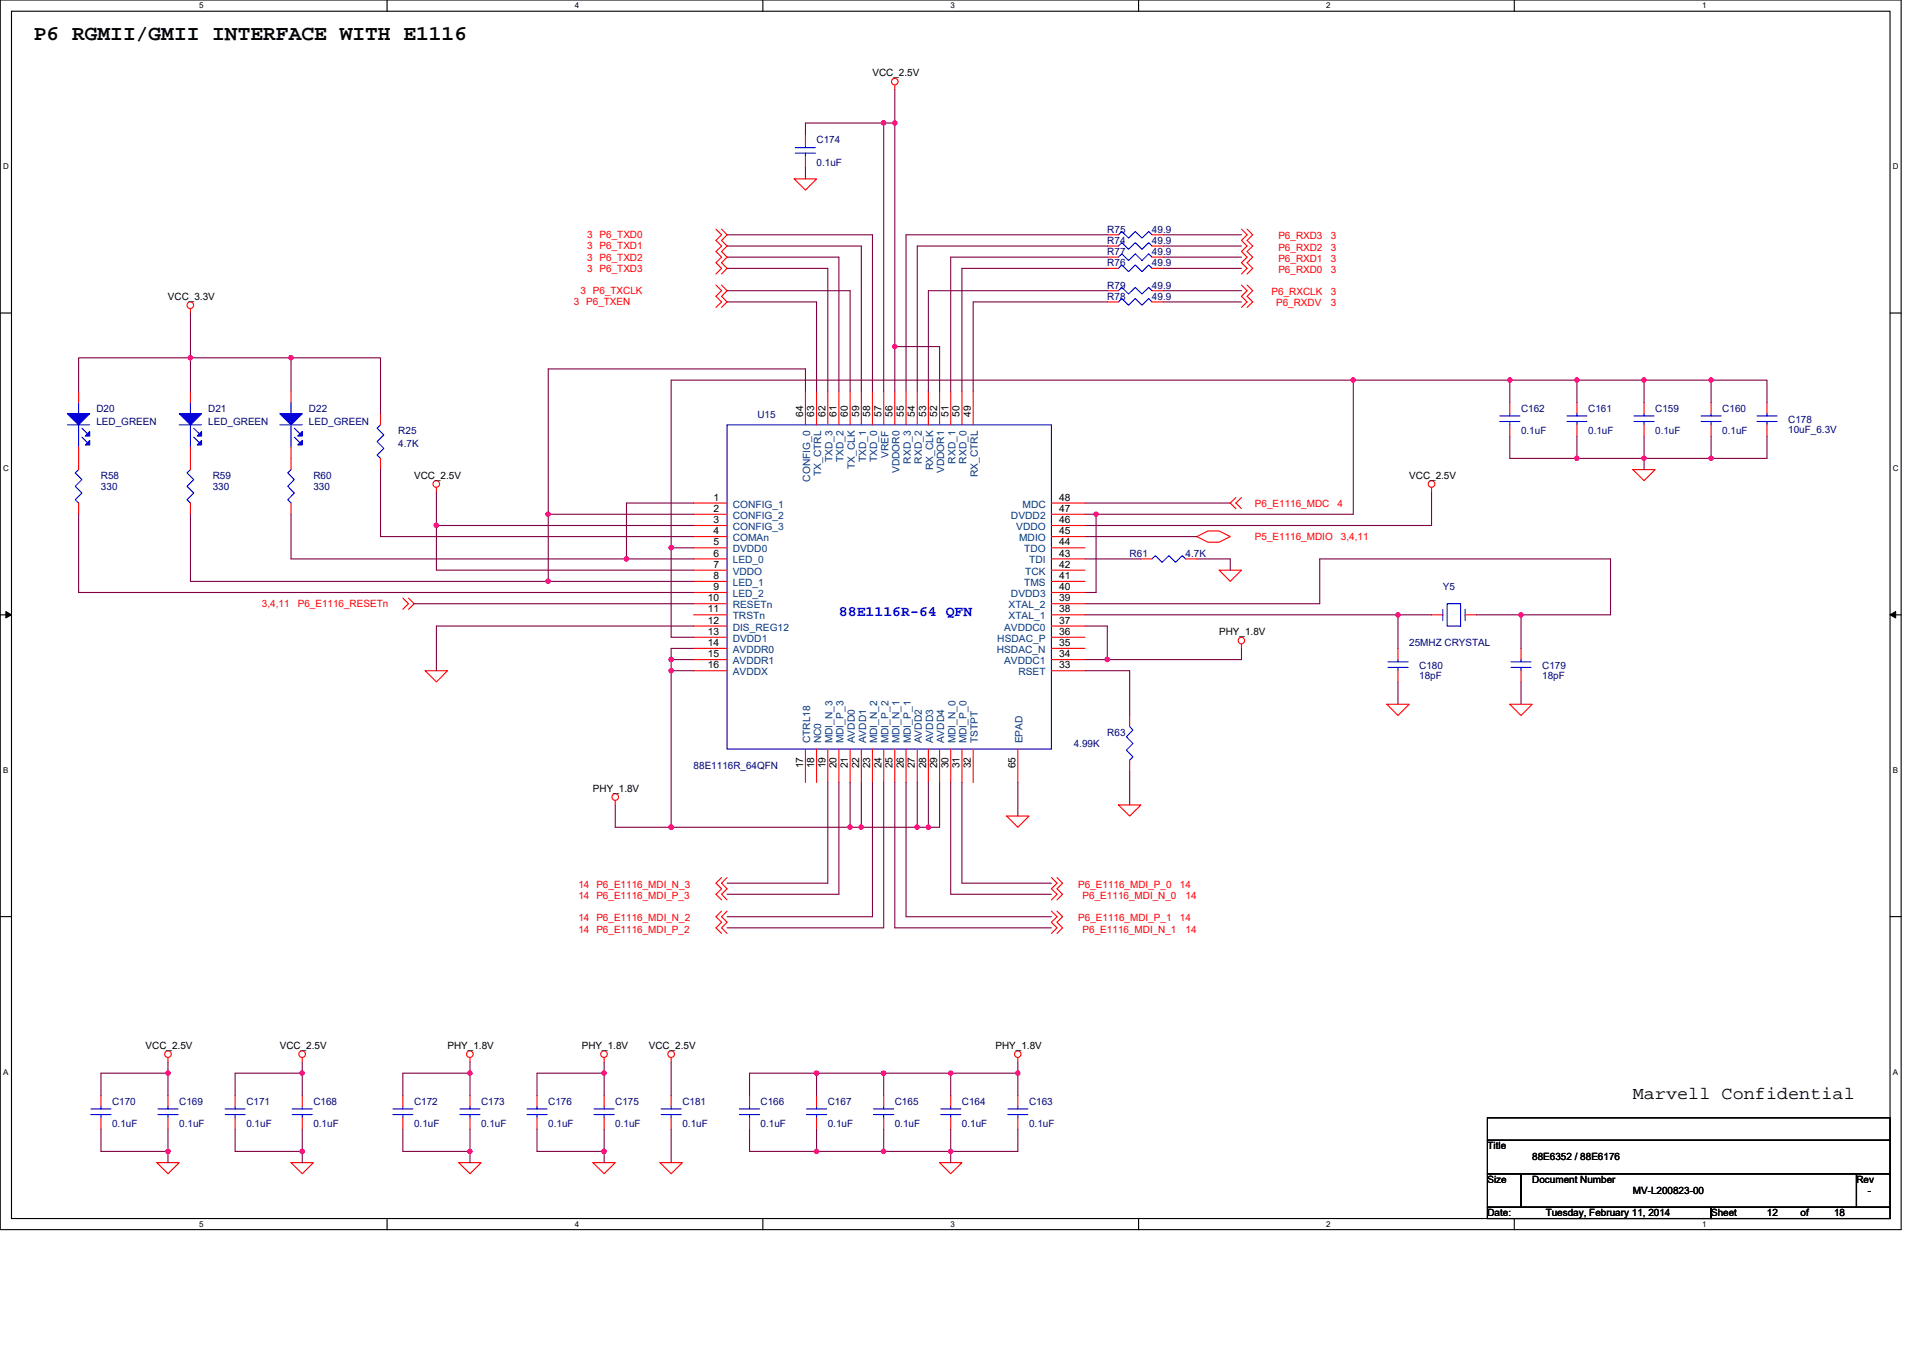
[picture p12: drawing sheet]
<svg xmlns="http://www.w3.org/2000/svg" width="297mm" height="210mm" viewBox="0 0 297 210" stroke-linecap="round" stroke-linejoin="round" font-family="sans-serif">
<path d="M0 0h293.7v190h-293.7zM1.8 1.7h290.1v186.6h-290.1z" fill="none" stroke="#000" stroke-width=".17"/>
<g fill="#fff">
<path d="M30.8 .2h.6v1.4h-.6z"/>
<path d="M30.8 188.5h.6v1.3h-.6z"/>
</g>
<path d="M59.8 0v1.7M59.8 188.3v1.7" fill="none" stroke="#000" stroke-width=".17"/>
<g fill="#fff">
<path d="M88.8 .2h.6v1.4h-.6z"/>
<path d="M88.8 188.5h.6v1.3h-.6z"/>
</g>
<path d="M117.8 0v1.7M117.8 188.3v1.7" fill="none" stroke="#000" stroke-width=".17"/>
<g fill="#fff">
<path d="M146.8 .2h.7v1.4h-.7z"/>
<path d="M146.8 188.5h.7v1.3h-.7z"/>
</g>
<path d="M175.9 0v1.7M175.9 188.3v1.7" fill="none" stroke="#000" stroke-width=".17"/>
<g fill="#fff">
<path d="M204.9 .2h.6v1.4h-.6z"/>
<path d="M204.9 188.5h.6v1.3h-.6z"/>
</g>
<path d="M233.9 0v1.7M233.9 188.3v1.7" fill="none" stroke="#000" stroke-width=".17"/>
<g fill="#fff">
<path d="M262.9 .2h.7v1.4h-.7z"/>
<path d="M262.9 188.5h.7v1.3h-.7z"/>
<path d="M.5 25h.8v1.4h-.8z"/>
<path d="M292.4 25h.8v1.4h-.8z"/>
<path d="M.5 71.7h.8v1.3h-.8z"/>
<path d="M292.4 71.7h.8v1.3h-.8z"/>
</g>
<path d="M0 48.4h1.8M291.9 48.4h1.8" fill="none" stroke="#000" stroke-width=".17"/>
<g fill="#fff">
<path d="M.5 118.3h.8v1.4h-.8z"/>
<path d="M292.4 118.3h.8v1.4h-.8z"/>
</g>
<path d="M0 95h1.8M291.9 95h1.8" fill="none" stroke="#000" stroke-width=".17"/>
<path d="M.9 94.5l.9 .5-.9 .5zM291.9 95l.9-.5v1z" fill="#000" stroke="#000" stroke-width=".15"/>
<g fill="#fff">
<path d="M.5 164.9h.8v1.4h-.8z"/>
<path d="M292.4 164.9h.8v1.4h-.8z"/>
</g>
<path d="M0 141.6h1.8M291.9 141.6h1.8M229.8 172.7h62.1v3.5h-62.1zM229.8 176.2h62.1v5.2h-62.1zM229.8 181.4h5.1v5.1h-5.1zM229.8 186.5h34.5v1.8h-34.5zM234.9 181.4h51.9v5.1h-51.9zM264.3 186.5h27.6v1.8h-27.6zM286.8 181.4h5.1v5.1h-5.1z" fill="none" stroke="#000" stroke-width=".17"/>
<g fill="none" stroke="#f00" stroke-width=".17">
<path d="M138.2 13.1v.7M110.6 35.4l.9 .9-.9 .8 .9 .9-.9 .9 .9 .8-.9 .9 .9 .9-.9 .8M111.5 35.4l.8 .9-.8 .8 .8 .9-.8 .9 .8 .8-.8 .9 .8 .9-.8 .8M122.7 27.6h3.4l-1.7 1.8zM124.4 20.7v1.8M124.4 24.2v1.7M171 38h1.8M171 36.3h1.8M171 39.7h1.8M177.9 38h1.8M177.9 36.3h1.8M177.9 39.7h1.8"/>
<path d="M191.8 35.4l.8 .9-.8 .8 .8 .9-.8 .9 .8 .8-.8 .9 .8 .9-.8 .8M192.6 35.4l.9 .9-.9 .8 .9 .9-.9 .9 .9 .8-.9 .9 .9 .9-.9 .8M29.4 47.7v.7M110.6 44l.9 .9-.9 .9 .9 .9-.9 .8M111.5 44l.8 .9-.8 .9 .8 .9-.8 .8M171 41.5h1.8M171 46.7h1.8M171 44.9h1.8M177.9 41.5h1.8M177.9 46.7h1.8M177.9 44.9h1.8M191.8 44l.8 .9-.8 .9 .8 .9-.8 .8"/>
<path d="M192.6 44l.9 .9-.9 .9 .9 .9-.9 .8M12.1 77.7v1.8M12.1 69.1v3.5M12.1 60.5v1.7M29.4 60.5v1.7M29.4 69.1v3.5M29.4 77.7v1.8M45 60.5v1.7M45 69.1v3.5M45 77.7v1.8M58.8 70.8v1.8M58.8 63.9v1.7"/>
<path d="M67.4 75.3v.7M107.1 77.7h5.2M107.1 79.5h5.2M124.4 60.5v5.1M126.1 60.5v5.1M127.9 60.5v5.1M129.6 60.5v5.1M131.3 60.5v5.1M133.1 60.5v5.1M134.8 60.5v5.1M136.5 60.5v5.1M138.2 60.5v5.1"/>
<path d="M140 60.5v5.1M141.7 60.5v5.1M143.4 60.5v5.1M145.1 60.5v5.1M146.9 60.5v5.1M148.6 60.5v5.1M150.3 60.5v5.1M162.4 79.5h5.2M162.4 77.7h5.2M190.9 76.9l-.9 .8 .9 .9M191.8 76.9l-.9 .8 .9 .9M221.1 75.3v.7"/>
<path d="M233.2 62.2v1.7M233.2 65.6v1.8M243.6 62.2v1.7M243.6 65.6v1.8M252.2 72.6h3.5l-1.7 1.7zM254 62.2v1.7M254 65.6v1.8M264.3 62.2v1.7M264.3 65.6v1.8M272.9 62.2v1.7M272.9 65.6v1.8M62.2 92.4l.9 .9-.9 .8"/>
<path d="M63.1 92.4l.9 .9-.9 .8M107.1 81.2h5.2M107.1 82.9h5.2M107.1 84.6h5.2M107.1 86.4h5.2M107.1 88.1h5.2M107.1 89.8h5.2M107.1 91.5h5.2M107.1 93.3h5.2M107.1 95h5.2M107.1 96.7h5.2M107.1 98.5h5.2"/>
<path d="M162.4 98.5h5.2M162.4 96.7h5.2M162.4 95h5.2M162.4 93.3h5.2M162.4 91.5h5.2M162.4 89.8h5.2M162.4 88.1h5.2M162.4 86.4h5.2M162.4 84.6h5.2M162.4 82.9h5.2M162.4 81.2h5.2M176.2 86.4h1.7"/>
<path d="M183.1 86.4h1.8M184.9 82.9l1.7-.9h1.7l1.7 .9-1.7 .9h-1.7zM188.3 88.1h3.5l-1.8 1.7zM191.8 99.5v.7M221.1 95h1.8M226.3 95h1.7M65.7 103.6h3.4l-1.7 1.8zM107.1 100.2h5.2M107.1 101.9h5.2M107.1 103.6h5.2M124.4 115.7v5.2M126.1 115.7v5.2"/>
<path d="M127.9 115.7v5.2M129.6 115.7v5.2M131.3 115.7v5.2M133.1 115.7v5.2M134.8 115.7v5.2M136.5 115.7v5.2M138.2 115.7v5.2M140 115.7v5.2M141.7 115.7v5.2M143.4 115.7v5.2M145.1 115.7v5.2M146.9 115.7v5.2"/>
<path d="M148.6 115.7v5.2M150.3 115.7v5.2M157.2 115.7v5.2M162.4 103.6h5.2M162.4 101.9h5.2M162.4 100.2h5.2M174.5 110.6v1.7M174.5 117.5v1.7M214.2 108.8h3.5l-1.8 1.8zM215.9 100.2v1.7M215.9 103.6v1.8M233.2 108.8h3.5l-1.8 1.8z"/>
<path d="M234.9 100.2v1.7M234.9 103.6v1.8M95 123.7v.7M111.5 135.6l-.9 .9 .9 .8-.9 .9 .9 .8M112.3 135.6l-.8 .9 .8 .8-.8 .9 .8 .8M155.5 126.1h3.5l-1.8 1.7zM162.4 135.6l.9 .9-.9 .8 .9 .9-.9 .8M163.3 135.6l.8 .9-.8 .8 .8 .9-.8 .8M172.8 124.4h3.4l-1.7 1.7zM111.5 140.8l-.9 .8 .9 .9-.9 .9 .9 .8M112.3 140.8l-.8 .8 .8 .9-.8 .9 .8 .8M162.4 140.8l.9 .8-.9 .9 .9 .9-.9 .8"/>
<path d="M163.3 140.8l.8 .8-.8 .9 .8 .9-.8 .8M15.6 169.3v1.7M15.6 172.7v1.8M24.2 179.6h3.5l-1.8 1.8zM25.9 163.4v.7M25.9 169.3v1.7M25.9 172.7v1.8M36.3 169.3v1.7M36.3 172.7v1.8M45 179.6h3.4l-1.7 1.8zM46.7 163.4v.7M46.7 169.3v1.7"/>
<path d="M46.7 172.7v1.8M62.2 169.3v1.7M62.2 172.7v1.8M70.9 179.6h3.4l-1.7 1.8zM72.6 163.4v.7M72.6 169.3v1.7M72.6 172.7v1.8M82.9 169.3v1.7M82.9 172.7v1.8M91.6 179.6h3.4l-1.7 1.8zM93.3 163.4v.7M93.3 169.3v1.7"/>
<path d="M93.3 172.7v1.8M102 179.6h3.4l-1.7 1.8zM103.7 163.4v.7M103.7 169.3v1.7M103.7 172.7v1.8M115.8 169.3v1.7M115.8 172.7v1.8M126.1 169.3v1.7M126.1 172.7v1.8M136.5 169.3v1.7M136.5 172.7v1.8M145.1 179.6h3.5l-1.7 1.8z"/>
<path d="M146.9 169.3v1.7M146.9 172.7v1.8M157.2 163.4v.7M157.2 169.3v1.7M157.2 172.7v1.8"/>
<circle cx="138.2" cy="12.6" r=".51"/>
<circle cx="29.4" cy="47.2" r=".51"/>
<circle cx="67.4" cy="74.8" r=".51"/>
<circle cx="221.1" cy="74.8" r=".51"/>
<circle cx="191.7" cy="99" r=".51"/>
<circle cx="95" cy="123.1" r=".51"/>
<circle cx="25.9" cy="162.9" r=".51"/>
<circle cx="46.7" cy="162.9" r=".51"/>
<circle cx="72.6" cy="162.9" r=".51"/>
<circle cx="93.3" cy="162.9" r=".51"/>
<circle cx="103.7" cy="162.9" r=".51"/>
<circle cx="157.2" cy="162.9" r=".51"/>
</g>
<g fill="none" stroke="#00f" stroke-width=".17">
<path d="M122.8 23.7h3.2M122.8 22.8h3.2M124.4 22.5v.3M124.4 23.7v.5M172.8 38l.5-.5 1 1 1.1-1 1 1 1-1 .5 .5M172.8 36.3l.5-.5 1 1 1.1-1 1 1 1-1 .5 .5M172.8 39.7l.5-.5 1 1.1 1.1-1.1 1 1.1 1-1.1 .5 .5M172.8 41.5l.5-.6 1 1.1 1.1-1.1 1 1.1 1-1.1 .5 .6M172.8 46.7l.5-.6 1 1.1 1.1-1.1 1 1.1 1-1.1 .5 .6M172.8 44.9l.5-.5 1 1 1.1-1 1 1 1-1 .5 .5M10.4 65.6h3.5M12.1 72.6l-.5 .5 1.1 1-1.1 1 1.1 1.1-1.1 1 .5 .5"/>
<path d="M12.1 62.2v1.7M12.1 65.6v3.5M12.7 66.2l.8 .8M12.7 67.5l.8 .9M27.7 65.6h3.4M29.4 62.2v1.7M29.4 65.6v3.5M29.4 72.6l-.5 .5 1 1-1 1 1 1.1-1 1 .5 .5M29.9 66.2l.9 .8M29.9 67.5l.9 .9M43.2 65.6h3.5M45 62.2v1.7"/>
<path d="M45 65.6v3.5M45 72.6l-.6 .5 1.1 1-1.1 1 1.1 1.1-1.1 1 .6 .5M45.5 66.2l.8 .8M45.5 67.5l.8 .9M58.8 65.6l-.6 .6 1.1 1-1.1 1 1.1 1.1-1.1 1 .6 .5M112.3 65.6h50.1v50.1h-50.1zM231.7 65.1h3.1M231.7 64.3h3.1M233.2 63.9v.4M233.2 65.1v.5M242 65.1h3.1M242 64.3h3.1"/>
<path d="M243.6 63.9v.4M243.6 65.1v.5M252.4 65.1h3.1M252.4 64.3h3.1M254 63.9v.4M254 65.1v.5M262.8 65.1h3.1M262.8 64.3h3.1M264.3 63.9v.4M264.3 65.1v.5M271.4 65.1h3.1M271.4 64.3h3.1"/>
<path d="M272.9 63.9v.4M272.9 65.1v.5M177.9 86.4l.6-.5 1 1 1-1 1.1 1 1-1 .5 .5M222.9 94.1v1.8M223.5 93.3h2.1v3.4h-2.1zM226.3 94.1v1.8M174.5 112.3l.5 .5-1 1 1 1.1-1 1 1 1-.5 .6M214.4 103.1h3.1M214.4 102.3h3.1M215.9 101.9v.4M215.9 103.1v.5M233.4 103.1h3.1"/>
<path d="M233.4 102.3h3.1M234.9 101.9v.4M234.9 103.1v.5M14 172.2h3.1M14 171.3h3.1M15.6 171v.3M15.6 172.2v.5M24.4 172.2h3.1M24.4 171.3h3.1M25.9 171v.3M25.9 172.2v.5M34.8 172.2h3.1"/>
<path d="M34.8 171.3h3.1M36.3 171v.3M36.3 172.2v.5M45.1 172.2h3.1M45.1 171.3h3.1M46.7 171v.3M46.7 172.2v.5M60.7 172.2h3.1M60.7 171.3h3.1M62.2 171v.3M62.2 172.2v.5M71 172.2h3.1"/>
<path d="M71 171.3h3.1M72.6 171v.3M72.6 172.2v.5M81.4 172.2h3.1M81.4 171.3h3.1M82.9 171v.3M82.9 172.2v.5M91.8 172.2h3.1M91.8 171.3h3.1M93.3 171v.3M93.3 172.2v.5M102.1 172.2h3.1"/>
<path d="M102.1 171.3h3.1M103.7 171v.3M103.7 172.2v.5M114.2 172.2h3.1M114.2 171.3h3.1M115.8 171v.3M115.8 172.2v.5M124.6 172.2h3.1M124.6 171.3h3.1M126.1 171v.3M126.1 172.2v.5M134.9 172.2h3.1"/>
<path d="M134.9 171.3h3.1M136.5 171v.3M136.5 172.2v.5M145.3 172.2h3.1M145.3 171.3h3.1M146.9 171v.3M146.9 172.2v.5M155.7 172.2h3.1M155.7 171.3h3.1M157.2 171v.3M157.2 172.2v.5"/>
</g>
<g fill="#00f" stroke="#00f" stroke-width=".17">
<path d="M27.7 63.9h3.4l-1.7 1.7z" fill-rule="evenodd"/>
<path d="M31.1 66.7v.7h-.6z" fill-rule="evenodd"/>
<path d="M31.1 68.1v.6h-.6z" fill-rule="evenodd"/>
<path d="M43.2 63.9h3.5l-1.7 1.7z" fill-rule="evenodd"/>
<path d="M46.7 66.7v.7h-.7z" fill-rule="evenodd"/>
<path d="M46.7 68.1v.6h-.7z" fill-rule="evenodd"/>
<path d="M10.4 63.9h3.5l-1.8 1.7z" fill-rule="evenodd"/>
<path d="M13.9 66.7v.7h-.7z" fill-rule="evenodd"/>
<path d="M13.9 68.1v.6h-.7z" fill-rule="evenodd"/>
</g>
<g fill="none" stroke="#800040" stroke-width=".17">
<path d="M136.5 19h-12.1v1.7M136.5 19h1.7M136.5 19v41.5M138.2 19v34.6M138.2 13.8v5.2M112.3 36.3h22.5v24.2M112.3 38h20.8v22.5M112.3 39.7h17.3v20.8M124.4 25.9v1.7M171 36.3h-31v24.2M171 38h-29.3v22.5M171 39.7h-24.1v20.8"/>
<path d="M179.7 39.7h12.1M179.7 38h12.1M179.7 36.3h12.1M29.4 48.4v6.9h15.6M45 55.3h13.8v8.6M45 55.3v5.2M112.3 46.7h13.8v13.8M112.3 44.9h19v15.6M112.3 41.5h15.6v19M138.2 53.6v6.9M138.2 53.6h6.9v6.9M171 41.5h-22.4v19"/>
<path d="M171 44.9h-27.6v15.6M171 46.7h-20.7v13.8M179.7 46.7h12.1M179.7 44.9h12.1M179.7 41.5h12.1M209 58.7h24.2M209 58.7v20.8h-39.7M209 58.7h-105.3v25.9M233.2 58.7v3.5M233.2 58.7h10.4M243.6 58.7v3.5M243.6 58.7h10.4"/>
<path d="M254 58.7v3.5M254 58.7h10.3M264.3 58.7v3.5M264.3 58.7h8.6v3.5M12.1 79.5v12h95M12.1 60.5v-5.2h17.3v5.2M29.4 79.5v10.3h55.3v-10.3M45 79.5v6.9h51.8M58.8 72.6v10.3h48.3M67.4 76v5.2M84.7 79.5h22.4M107.1 77.7h-10.3v8.7"/>
<path d="M124.4 60.5v-3.5h-39.7v22.5M167.6 79.5h1.7M167.6 77.7h22.4M169.3 79.5v12h-1.7M221.1 76v5.2h-53.5M233.2 67.4v3.4h10.4M243.6 70.8h10.4M243.6 67.4v3.4M254 67.4v3.4M254 70.8h10.3M254 70.8v1.8M264.3 67.4v3.4"/>
<path d="M272.9 67.4v3.4h-8.6M64 93.3h43.1M67.4 81.2h39.7M67.4 81.2v6.9h39.7M84.7 89.8h22.4M96.8 86.4h10.3M103.7 84.6h3.4M103.7 84.6v13.9h3.4M107.1 96.7h-39.7v6.9M167.6 82.9h17.3M167.6 96.7h3.4v5.2M167.6 93.3h36.3v-6.9h44.9v8.6h-13.9"/>
<path d="M167.6 86.4h8.6M167.6 95h48.3M184.9 86.4h5.1v1.7M215.9 95v5.2M215.9 95h5.2M228 95h6.9M234.9 95v5.2M103.7 103.6h3.4M103.7 103.6v24.2M103.7 101.9v1.7M103.7 101.9h3.4M107.1 100.2h-3.4v1.7"/>
<path d="M167.6 103.6h6.9v7M167.6 101.9h3.4M174.5 119.2v5.2M191.8 100.2v1.7h-20.8M215.9 105.4v3.4M234.9 105.4v3.4M95 124.4v3.4h8.7M103.7 127.8h27.6M127.9 120.9v15.6h-15.6M129.6 120.9v17.3h-17.3M131.3 127.8h1.8M131.3 120.9v6.9"/>
<path d="M133.1 120.9v6.9M133.1 127.8h8.6M134.8 120.9v20.7h-22.5M136.5 120.9v22.5h-24.2M138.2 120.9v22.5h24.2M140 120.9v20.7h22.4M141.7 127.8h1.7M141.7 120.9v6.9M143.4 120.9v6.9M145.1 120.9v6.9h-1.7M146.9 120.9v17.3h15.5M148.6 120.9v15.6h13.8"/>
<path d="M157.2 120.9v5.2M15.6 174.5v3.4h10.3M25.9 165.8v3.5M25.9 174.5v3.4M25.9 165.8h-10.3v3.5M25.9 177.9v1.7M25.9 164.1v1.7M36.3 174.5v3.4h10.4M46.7 165.8h-10.4v3.5M46.7 164.1v1.7M46.7 174.5v3.4M46.7 165.8v3.5"/>
<path d="M46.7 177.9v1.7M62.2 174.5v3.4h10.4M72.6 165.8v3.5M72.6 174.5v3.4M72.6 165.8h-10.4v3.5M72.6 177.9v1.7M72.6 164.1v1.7M82.9 174.5v3.4h10.4M93.3 165.8v3.5M93.3 174.5v3.4M93.3 165.8h-10.4v3.5M93.3 177.9v1.7"/>
<path d="M93.3 164.1v1.7M103.7 164.1v5.2M103.7 174.5v5.1M115.8 174.5v3.4h10.3M126.1 165.8h10.4M126.1 177.9h10.4M126.1 165.8h-10.3v3.5M126.1 165.8v3.5M126.1 174.5v3.4M136.5 165.8h10.4M136.5 177.9h10.4M136.5 174.5v3.4"/>
<path d="M136.5 165.8v3.5M146.9 174.5v3.4M146.9 165.8v3.5M146.9 177.9v1.7M146.9 165.8h10.3M157.2 165.8v3.5M157.2 174.5v3.4h-10.3M157.2 164.1v1.7"/>
</g>
<g fill="#f0f" stroke="#f0f" stroke-width=".17">
<circle cx="67.4" cy="81.2" r=".34"/>
<circle cx="264.3" cy="70.8" r=".33"/>
<circle cx="264.3" cy="58.7" r=".34"/>
<circle cx="253.9" cy="58.7" r=".34"/>
<circle cx="243.6" cy="58.7" r=".34"/>
<circle cx="253.9" cy="70.8" r=".33"/>
<circle cx="243.6" cy="70.8" r=".33"/>
<circle cx="233.2" cy="58.7" r=".34"/>
<circle cx="157.2" cy="165.8" r=".33"/>
<circle cx="146.9" cy="165.8" r=".33"/>
<circle cx="136.5" cy="165.8" r=".33"/>
<circle cx="146.9" cy="177.9" r=".34"/>
<circle cx="136.5" cy="177.9" r=".34"/>
<circle cx="126.1" cy="177.9" r=".34"/>
<circle cx="126.1" cy="165.8" r=".33"/>
<circle cx="103.7" cy="127.8" r=".34"/>
<circle cx="131.3" cy="127.8" r=".34"/>
<circle cx="133" cy="127.8" r=".34"/>
<circle cx="46.7" cy="165.8" r=".33"/>
<circle cx="26" cy="165.8" r=".33"/>
<circle cx="25.9" cy="177.9" r=".34"/>
<circle cx="46.7" cy="177.9" r=".34"/>
<circle cx="103.7" cy="84.6" r=".34"/>
<circle cx="138.2" cy="53.5" r=".33"/>
<circle cx="138.2" cy="19" r=".33"/>
<circle cx="171" cy="101.9" r=".34"/>
<circle cx="136.5" cy="19" r=".33"/>
<circle cx="169.3" cy="79.4" r=".33"/>
<circle cx="141.7" cy="127.8" r=".34"/>
<circle cx="143.4" cy="127.8" r=".34"/>
<circle cx="72.6" cy="165.8" r=".33"/>
<circle cx="72.6" cy="177.9" r=".34"/>
<circle cx="93.3" cy="165.8" r=".33"/>
<circle cx="93.3" cy="177.9" r=".34"/>
<circle cx="215.9" cy="95" r=".34"/>
<circle cx="234.9" cy="95" r=".34"/>
<circle cx="96.8" cy="86.4" r=".34"/>
<circle cx="84.7" cy="89.8" r=".34"/>
<circle cx="103.7" cy="103.6" r=".34"/>
<circle cx="103.7" cy="101.9" r=".34"/>
<circle cx="209" cy="58.7" r=".34"/>
<circle cx="84.7" cy="79.4" r=".33"/>
<circle cx="29.4" cy="55.3" r=".34"/>
<circle cx="44.9" cy="55.3" r=".34"/>
</g>
<text font-size="3.3" x="5.2" y="6.2">P6 RGMII/GMII INTERFACE WITH E1116</text>
<text font-size="2.8" x="252.2" y="169.8">Marvell Confidential</text>
<text font-size="2.2" fill="#00f" x="129.6" y="95.2">88E1116R-64 QFN</text>
<g font-size="1.5">
<text x="134.8" y="11.8">VCC_2.5V</text>
<text x="25.9" y="46.3">VCC_3.3V</text>
<text x="124.1" y="64.4" transform="rotate(-90 124.1 64.4)">64</text>
<text x="125.8" y="64.4" transform="rotate(-90 125.8 64.4)">63</text>
<text x="127.5" y="64.4" transform="rotate(-90 127.5 64.4)">62</text>
<text x="129.2" y="64.4" transform="rotate(-90 129.2 64.4)">61</text>
<text x="131" y="64.4" transform="rotate(-90 131 64.4)">60</text>
<text x="132.7" y="64.4" transform="rotate(-90 132.7 64.4)">59</text>
<text x="134.4" y="64.4" transform="rotate(-90 134.4 64.4)">58</text>
<text x="136.1" y="64.4" transform="rotate(-90 136.1 64.4)">57</text>
<text x="137.9" y="64.4" transform="rotate(-90 137.9 64.4)">56</text>
<text x="139.6" y="64.4" transform="rotate(-90 139.6 64.4)">55</text>
<text x="141.3" y="64.4" transform="rotate(-90 141.3 64.4)">54</text>
<text x="143" y="64.4" transform="rotate(-90 143 64.4)">53</text>
<text x="144.8" y="64.4" transform="rotate(-90 144.8 64.4)">52</text>
<text x="146.5" y="64.4" transform="rotate(-90 146.5 64.4)">51</text>
<text x="148.2" y="64.4" transform="rotate(-90 148.2 64.4)">50</text>
<text x="150" y="64.4" transform="rotate(-90 150 64.4)">49</text>
<text x="64" y="74">VCC_2.5V</text>
<text x="110.2" y="77.4">1</text>
<text x="163.6" y="77.4">48</text>
<text x="217.7" y="74">VCC_2.5V</text>
<text x="110.2" y="79.1">2</text>
<text x="110.2" y="80.8">3</text>
<text x="110.2" y="82.6">4</text>
<text x="163.6" y="79.1">47</text>
<text x="163.6" y="80.8">46</text>
<text x="163.6" y="82.6">45</text>
<text x="110.2" y="84.3">5</text>
<text x="110.2" y="86">6</text>
<text x="110.2" y="87.7">7</text>
<text x="110.2" y="89.5">8</text>
<text x="163.6" y="89.5">41</text>
<text x="163.6" y="84.3">44</text>
<text x="163.6" y="87.7">42</text>
<text x="163.6" y="86">43</text>
<text x="109.3" y="92.9">10</text>
<text x="109.3" y="94.6">11</text>
<text x="110.2" y="91.2">9</text>
<text x="163.6" y="91.2">40</text>
<text x="163.6" y="94.6">38</text>
<text x="163.6" y="92.9">39</text>
<text x="109.3" y="96.4">12</text>
<text x="109.3" y="98.1">13</text>
<text x="109.3" y="99.8">14</text>
<text x="109.3" y="101.6">15</text>
<text x="163.6" y="101.6">34</text>
<text x="163.6" y="96.4">37</text>
<text x="163.6" y="99.8">35</text>
<text x="163.6" y="98.1">36</text>
<text x="188.3" y="98.1">PHY_1.8V</text>
<text x="109.3" y="103.3">16</text>
<text x="163.6" y="103.3">33</text>
<text x="124.1" y="118.7" transform="rotate(-90 124.1 118.7)">17</text>
<text x="125.8" y="118.7" transform="rotate(-90 125.8 118.7)">18</text>
<text x="127.5" y="118.7" transform="rotate(-90 127.5 118.7)">19</text>
<text x="129.2" y="118.7" transform="rotate(-90 129.2 118.7)">20</text>
<text x="131" y="118.7" transform="rotate(-90 131 118.7)">21</text>
<text x="132.7" y="118.7" transform="rotate(-90 132.7 118.7)">22</text>
<text x="134.4" y="118.7" transform="rotate(-90 134.4 118.7)">23</text>
<text x="136.1" y="118.7" transform="rotate(-90 136.1 118.7)">24</text>
<text x="137.9" y="118.7" transform="rotate(-90 137.9 118.7)">25</text>
<text x="139.6" y="118.7" transform="rotate(-90 139.6 118.7)">26</text>
<text x="141.3" y="118.7" transform="rotate(-90 141.3 118.7)">27</text>
<text x="143" y="118.7" transform="rotate(-90 143 118.7)">28</text>
<text x="144.8" y="118.7" transform="rotate(-90 144.8 118.7)">29</text>
<text x="146.5" y="118.7" transform="rotate(-90 146.5 118.7)">30</text>
<text x="148.2" y="118.7" transform="rotate(-90 148.2 118.7)">31</text>
<text x="150" y="118.7" transform="rotate(-90 150 118.7)">32</text>
<text x="156.9" y="118.7" transform="rotate(-90 156.9 118.7)">65</text>
<text x="91.6" y="122.3">PHY_1.8V</text>
<text x="22.5" y="162">VCC_2.5V</text>
<text x="43.2" y="162">VCC_2.5V</text>
<text x="69.1" y="162">PHY_1.8V</text>
<text x="89.9" y="162">PHY_1.8V</text>
<text x="100.2" y="162">VCC_2.5V</text>
<text x="153.8" y="162">PHY_1.8V</text>
<text x="229.8" y="177.6">Title</text>
<text x="236.7" y="179.3">88E6352 / 88E6176</text>
<text x="229.8" y="182.8">Size</text>
<text x="236.7" y="182.8">Document Number</text>
<text x="252.2" y="184.5">MV-L200823-00</text>
<text x="286.8" y="182.8">Rev</text>
<text x="288.5" y="184.5">-</text>
<text x="229.8" y="187.9">Date:</text>
<text x="238.8" y="187.9">Tuesday, February 11, 2014</text>
<text x="264.3" y="187.9">Sheet</text>
<text x="272.9" y="187.9">12</text>
<text x="278.1" y="187.9">of</text>
<text x="283.3" y="187.9">18</text>
</g>
<g font-size="1.5" fill="#000080">
<text x="126.1" y="22.1">C174</text>
<text x="126.1" y="25.6">0.1uF</text>
<text x="171" y="35.9">R75</text>
<text x="177.9" y="35.9">49.9</text>
<text x="171" y="37.7">R74</text>
<text x="171" y="41.1">R76</text>
<text x="171" y="39.4">R77</text>
<text x="177.9" y="37.7">49.9</text>
<text x="177.9" y="41.1">49.9</text>
<text x="177.9" y="39.4">49.9</text>
<text x="171" y="46.3">R78</text>
<text x="171" y="44.6">R79</text>
<text x="177.9" y="46.3">49.9</text>
<text x="177.9" y="44.6">49.9</text>
<text x="14.9" y="63.6">D20</text>
<text x="14.9" y="65.7">LED_GREEN</text>
<text x="32.2" y="63.6">D21</text>
<text x="32.2" y="65.7">LED_GREEN</text>
<text x="47.7" y="63.6">D22</text>
<text x="47.7" y="65.7">LED_GREEN</text>
<text x="117" y="64.6">U15</text>
<text x="234.9" y="63.6">C162</text>
<text x="245.3" y="63.6">C161</text>
<text x="255.7" y="63.6">C159</text>
<text x="266" y="63.6">C160</text>
<text x="276.2" y="65.3">C178</text>
<text x="61.5" y="67">R25</text>
<text x="61.5" y="69.1">4.7K</text>
<text x="234.9" y="67">0.1uF</text>
<text x="245.3" y="67">0.1uF</text>
<text x="255.7" y="67">0.1uF</text>
<text x="266" y="67">0.1uF</text>
<text x="276.2" y="66.9">10uF_6.3V</text>
<text x="15.6" y="74">R58</text>
<text x="15.6" y="75.7">330</text>
<text x="32.9" y="74">R59</text>
<text x="32.9" y="75.7">330</text>
<text x="48.4" y="74">R60</text>
<text x="48.4" y="75.7">330</text>
<text x="174.5" y="86">R61</text>
<text x="183.1" y="86">4.7K</text>
<text x="222.9" y="91.2">Y5</text>
<text x="217.7" y="99.9">25MHZ CRYSTAL</text>
<text x="219.2" y="103.3">C180</text>
<text x="219.2" y="104.9">18pF</text>
<text x="238.2" y="103.3">C179</text>
<text x="238.2" y="104.9">18pF</text>
<text x="171" y="113.7">R63</text>
<text x="107.1" y="118.9">88E1116R_64QFN</text>
<text x="165.9" y="115.4">4.99K</text>
<text x="17.3" y="170.7">C170</text>
<text x="27.7" y="170.7">C169</text>
<text x="38.1" y="170.7">C171</text>
<text x="48.4" y="170.7">C168</text>
<text x="64" y="170.7">C172</text>
<text x="74.3" y="170.7">C173</text>
<text x="84.7" y="170.7">C176</text>
<text x="95" y="170.7">C175</text>
<text x="105.4" y="170.7">C181</text>
<text x="117.5" y="170.7">C166</text>
<text x="127.9" y="170.7">C167</text>
<text x="138.2" y="170.7">C165</text>
<text x="148.6" y="170.7">C164</text>
<text x="159" y="170.7">C163</text>
<text x="17.3" y="174.1">0.1uF</text>
<text x="27.7" y="174.1">0.1uF</text>
<text x="38.1" y="174.1">0.1uF</text>
<text x="48.4" y="174.1">0.1uF</text>
<text x="64" y="174.1">0.1uF</text>
<text x="74.3" y="174.1">0.1uF</text>
<text x="84.7" y="174.1">0.1uF</text>
<text x="95" y="174.1">0.1uF</text>
<text x="105.4" y="174.1">0.1uF</text>
<text x="117.5" y="174.1">0.1uF</text>
<text x="127.9" y="174.1">0.1uF</text>
<text x="138.2" y="174.1">0.1uF</text>
<text x="148.6" y="174.1">0.1uF</text>
<text x="159" y="174.1">0.1uF</text>
</g>
<g font-size="1.5" fill="#f00">
<text x="90.7" y="36.8">3 P6_TXD0</text>
<text x="90.7" y="38.5">3 P6_TXD1</text>
<text x="90.7" y="42">3 P6_TXD3</text>
<text x="90.7" y="40.3">3 P6_TXD2</text>
<text x="197.5" y="38.7">P6_RXD2</text>
<text x="197.5" y="40.4">P6_RXD1</text>
<text x="197.5" y="37">P6_RXD3</text>
<text x="205.6" y="38.7">3</text>
<text x="205.6" y="40.4">3</text>
<text x="205.6" y="37">3</text>
<text x="88.6" y="47.2">3 P6_TXEN</text>
<text x="89.7" y="45.4">3 P6_TXCLK</text>
<text x="196.4" y="45.6">P6_RXCLK</text>
<text x="197.1" y="47.3">P6_RXDV</text>
<text x="197.5" y="42.2">P6_RXD0</text>
<text x="205.6" y="45.6">3</text>
<text x="205.6" y="42.2">3</text>
<text x="205.6" y="47.3">3</text>
<text x="193.8" y="83.4">P5_E1116_MDIO</text>
<text x="193.8" y="78.3">P6_E1116_MDC</text>
<text x="206.6" y="78.3">4</text>
<text x="207.1" y="83.4">3,4,11</text>
<text x="40.5" y="93.8">3,4,11</text>
<text x="46" y="93.8">P6_E1116_RESETn</text>
<text x="89.3" y="137.2">14 P6_E1116_MDI_N_3</text>
<text x="166.6" y="137.2">P6_E1116_MDI_P_0</text>
<text x="182.3" y="137.2">14</text>
<text x="89.3" y="142.3">14 P6_E1116_MDI_N_2</text>
<text x="89.3" y="138.9">14 P6_E1116_MDI_P_3</text>
<text x="166.6" y="142.3">P6_E1116_MDI_P_1</text>
<text x="167.2" y="138.9">P6_E1116_MDI_N_0</text>
<text x="182.3" y="142.3">14</text>
<text x="183.1" y="138.9">14</text>
<text x="89.3" y="144.1">14 P6_E1116_MDI_P_2</text>
<text x="167.2" y="144.1">P6_E1116_MDI_N_1</text>
<text x="183.1" y="144.1">14</text>
</g>
<g font-size="1.5" fill="#004080">
<text x="128.6" y="71.5" transform="rotate(-90 128.6 71.5)">TXD_3</text>
<text x="130.3" y="71.5" transform="rotate(-90 130.3 71.5)">TXD_2</text>
<text x="133.8" y="71.5" transform="rotate(-90 133.8 71.5)">TXD_1</text>
<text x="135.5" y="71.5" transform="rotate(-90 135.5 71.5)">TXD_0</text>
<text x="137.2" y="70.7" transform="rotate(-90 137.2 70.7)">VREF</text>
<text x="140.7" y="71.6" transform="rotate(-90 140.7 71.6)">RXD_3</text>
<text x="142.4" y="71.6" transform="rotate(-90 142.4 71.6)">RXD_2</text>
<text x="147.6" y="71.6" transform="rotate(-90 147.6 71.6)">RXD_1</text>
<text x="149.3" y="71.6" transform="rotate(-90 149.3 71.6)">RXD_0</text>
<text x="125.1" y="74.4" transform="rotate(-90 125.1 74.4)">CONFIG_0</text>
<text x="126.8" y="73.6" transform="rotate(-90 126.8 73.6)">TX_CTRL</text>
<text x="132" y="72.5" transform="rotate(-90 132 72.5)">TX_CLK</text>
<text x="138.9" y="73.1" transform="rotate(-90 138.9 73.1)">VDDOR0</text>
<text x="144.1" y="72.7" transform="rotate(-90 144.1 72.7)">RX_CLK</text>
<text x="145.9" y="73.1" transform="rotate(-90 145.9 73.1)">VDDOR1</text>
<text x="151" y="73.7" transform="rotate(-90 151 73.7)">RX_CTRL</text>
<text x="113.2" y="78.4">CONFIG_1</text>
<text x="113.2" y="80.2">CONFIG_2</text>
<text x="113.2" y="81.9">CONFIG_3</text>
<text x="113.2" y="83.6">COMAn</text>
<text x="156.2" y="80.2">DVDD2</text>
<text x="157" y="81.9">VDDO</text>
<text x="157.4" y="83.6">MDIO</text>
<text x="157.9" y="78.4">MDC</text>
<text x="113.2" y="85.3">DVDD0</text>
<text x="113.2" y="87.1">LED_0</text>
<text x="113.2" y="88.8">VDDO</text>
<text x="158.2" y="85.3">TDO</text>
<text x="158.4" y="88.8">TCK</text>
<text x="159" y="87.1">TDI</text>
<text x="113.2" y="90.5">LED_1</text>
<text x="113.2" y="92.2">LED_2</text>
<text x="113.2" y="94">RESETn</text>
<text x="113.2" y="95.7">TRSTn</text>
<text x="155.8" y="95.7">XTAL_1</text>
<text x="155.8" y="94">XTAL_2</text>
<text x="156.2" y="92.2">DVDD3</text>
<text x="158.2" y="90.5">TMS</text>
<text x="113.2" y="97.4">DIS_REG12</text>
<text x="113.2" y="99.2">DVDD1</text>
<text x="113.2" y="100.9">AVDDR0</text>
<text x="154" y="100.9">HSDAC_N</text>
<text x="154" y="99.2">HSDAC_P</text>
<text x="155.1" y="97.4">AVDDC0</text>
<text x="113.2" y="102.6">AVDDR1</text>
<text x="113.2" y="104.3">AVDDX</text>
<text x="155.1" y="102.6">AVDDC1</text>
<text x="157.3" y="104.3">RSET</text>
<text x="125.1" y="114.9" transform="rotate(-90 125.1 114.9)">CTRL18</text>
<text x="126.8" y="114.9" transform="rotate(-90 126.8 114.9)">NC0</text>
<text x="128.6" y="114.9" transform="rotate(-90 128.6 114.9)">MDI_N_3</text>
<text x="130.3" y="114.9" transform="rotate(-90 130.3 114.9)">MDI_P_3</text>
<text x="132" y="114.9" transform="rotate(-90 132 114.9)">AVDD0</text>
<text x="133.8" y="114.9" transform="rotate(-90 133.8 114.9)">AVDD1</text>
<text x="135.5" y="114.9" transform="rotate(-90 135.5 114.9)">MDI_N_2</text>
<text x="137.2" y="114.9" transform="rotate(-90 137.2 114.9)">MDI_P_2</text>
<text x="138.9" y="114.9" transform="rotate(-90 138.9 114.9)">MDI_N_1</text>
<text x="140.7" y="114.9" transform="rotate(-90 140.7 114.9)">MDI_P_1</text>
<text x="142.4" y="114.9" transform="rotate(-90 142.4 114.9)">AVDD2</text>
<text x="144.1" y="114.9" transform="rotate(-90 144.1 114.9)">AVDD3</text>
<text x="145.9" y="114.9" transform="rotate(-90 145.9 114.9)">AVDD4</text>
<text x="147.6" y="114.9" transform="rotate(-90 147.6 114.9)">MDI_N_0</text>
<text x="149.3" y="114.9" transform="rotate(-90 149.3 114.9)">MDI_P_0</text>
<text x="151" y="114.9" transform="rotate(-90 151 114.9)">TSTPT</text>
<text x="157.9" y="114.9" transform="rotate(-90 157.9 114.9)">EPAD</text>
</g>
<g font-size="1.2">
<text x="30.8" y="1.3">5</text>
<text x="88.8" y="1.3">4</text>
<text x="146.8" y="1.3">3</text>
<text x="204.9" y="1.3">2</text>
<text x="262.9" y="1.3">1</text>
<text x=".5" y="26.1">D</text>
<text x="292.4" y="26.1">D</text>
<text x=".5" y="72.8">C</text>
<text x="292.4" y="72.8">C</text>
<text x=".5" y="119.4">B</text>
<text x="292.4" y="119.4">B</text>
<text x=".5" y="166">A</text>
<text x="292.4" y="166">A</text>
<text x="30.8" y="189.6">5</text>
<text x="88.8" y="189.6">4</text>
<text x="146.8" y="189.6">3</text>
<text x="204.9" y="189.6">2</text>
<text x="262.9" y="189.6">1</text>
</g>
</svg>
